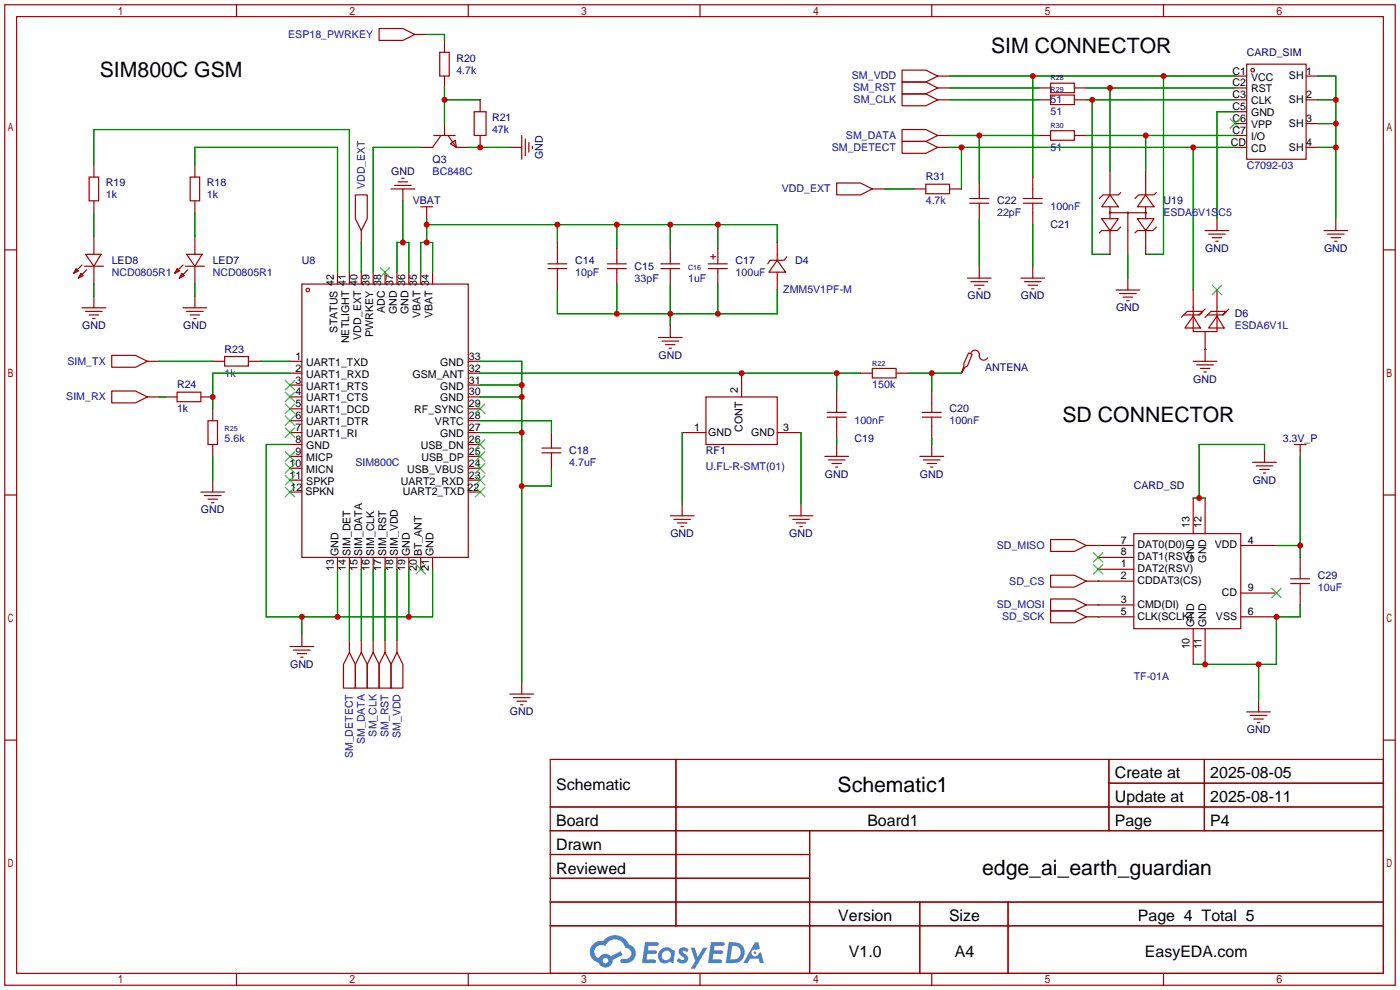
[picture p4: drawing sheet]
<svg xmlns="http://www.w3.org/2000/svg" width="299mm" height="212mm" viewBox="0 0 299 212" stroke-linecap="round" stroke-linejoin="round" font-family="sans-serif">
<g fill="none" stroke="#a10000" stroke-width=".25">
<path d="M1 1h297.2v209.6h-297.2zM3.6 3.6h292.1v204.4h-292.1zM50.5 1v2.6M100.1 1v2.6M149.6 1v2.6M199.1 1v2.6M248.7 1v2.6M1 53.4h2.6M295.7 53.4h2.5M1 105.8h2.6M295.7 105.8h2.5M1 158.2h2.6"/>
<path d="M295.7 158.2h2.5M117.6 162.3h178.1v45.7h-178.1zM117.6 172.5h178.1M117.6 177.5h178.1M144.5 162.3v35.6M173 177.5v30.5M237 162.3v15.2M237 167.4h58.7M257.4 162.3v15.2M117.6 182.6h55.4M117.6 192.8h178.1M117.6 187.7h55.4"/>
<path d="M117.6 197.9h178.1M196.6 192.8v15.2M215.4 192.8v15.2M50.5 208v2.6M100.1 208v2.6M149.6 208v2.6M199.1 208v2.6M248.7 208v2.6"/>
</g>
<g fill="#5487ff">
<path d="M145.3 202.7a1.3 1.3 0 0 1 1.9 .3l-.4 .6a.54 .54 0 0 0-.9-.2l.1 .2a1.34 1.34 0 0 1 .9 1.8 1.47 1.47 0 0 1-2.3-.1l.5-.6 .8 .5a.31 .31 0 0 0 .4-.3 .31 .31 0 0 0-.3-.4 1.12 1.12 0 0 1-.7-1.8z"/>
<path d="M147.6 202.5h.9l.6 2 1.2-2h.9l-2.7 4.6h-.9l1-1.7z"/>
<path d="M137.8 201.4h1.7a1.31 1.31 0 0 1 1.2 .2 .4 .4 0 0 1-.3 .5l-1.8 .1-.1 .9h1.6a.4 .4 0 0 1 .4 .4 .4 .4 0 0 1-.5 .4h-1.6l-.2 1.2h1.4a.46 .46 0 0 1 .5 0 .46 .46 0 0 1 .1 .5l-.4 .2h-2.6z"/>
<path d="M151.9 201.4h1.7a1.32 1.32 0 0 1 1.2 .2 .39 .39 0 0 1-.3 .5l-1.8 .1-.1 .9h1.6a.4 .4 0 0 1 .4 .4 .4 .4 0 0 1-.4 .4h-1.7l-.2 1.2h1.4a.46 .46 0 0 1 .5 0 .46 .46 0 0 1 .1 .5l-.4 .2h-2.6z"/>
<path d="M161.3 201.4h.8l.3 1.3-.6 .4a.75 .75 0 0 0-1.1 .3 .75 .75 0 0 0 .5 1 .75 .75 0 0 0 .9-.7l.5-.2 .6 2.3h-.8l-.3-.9h-1.8l-.5 .9h-1z"/>
<path d="M155.7 201.4l-.6 4.4h1.5a2.27 2.27 0 0 0 2.6-2.2 2.27 2.27 0 0 0-2.7-2.2zM156.5 202.1a1.5 1.5 0 0 1 1.8 1.6 1.5 1.5 0 0 1-1.9 1.4h-.3z"/>
<path d="M141.2 203a1.6 1.6 0 0 0-.3 2.3 1.6 1.6 0 0 0 2.3 .2l.7 .3 .3-2.4-.1-.3-.5-.1a1.58 1.58 0 0 0-2.4 0zM141.8 203.5a.98 .98 0 0 1 1.6 .4 .98 .98 0 0 1-1.1 1.3 .94 .94 0 0 1-.9-.7 .94 .94 0 0 1 .4-1z"/>
<path d="M126.8 201.8a2.37 2.37 0 0 0 1.1 4 1.54 1.54 0 0 0 1.8 1 1.54 1.54 0 0 0 1.2-1.6l2.2-1.1-.5-.8-2 1a1.57 1.57 0 0 0-2.7 .5 1.5 1.5 0 0 1-.7-2.1 1.5 1.5 0 0 1 2.2-.5 2.23 2.23 0 0 1 2.3-1.4 2.23 2.23 0 0 1 2 1.8 1.16 1.16 0 0 1 1.2 1.1 1.16 1.16 0 0 1-1.1 1.2h-.7a.47 .47 0 0 0-.5 .4 .47 .47 0 0 0 .4 .5 2.17 2.17 0 0 0 2.5-.9 2.17 2.17 0 0 0-.3-2.7l-.8-.4a3.2 3.2 0 0 0-5.5-.7l-1.1 .1zM128.8 205.3a.6 .6 0 0 1 1.2 0 .6 .6 0 0 1-1.2 0z"/>
<circle cx="161.4" cy="203.6" r=".28"/>
</g>
<g fill="none" stroke="#a10000" stroke-width=".25">
<path d="M81 6.1h5.1l2.5 1.3-2.5 1.2h-5.1zM88.6 7.4h2.6M94 11.2h2v5.1h-2zM95 8.6v2.6M95 16.3v2.5M192.8 17.5h5.1l2.5 1.3-2.5 1.3h-5.1zM192.8 15h5.1l2.5 1.3-2.5 1.2h-5.1zM200.4 16.3h2.5M200.4 18.8h2.5M222 18.8h2.5M224.5 17.8h5.1v2h-5.1zM229.6 18.8h2.6"/>
<path d="M263.9 16.3h2.5M263.9 18.8h2.5M266.4 13.7h12.7v20.3h-12.7zM279.1 16.3h2.6M19 37.8h2.1v5.1h-2.1zM20.1 35.3v2.5M40.6 37.8h2.1v5.1h-2.1zM41.7 35.3v2.5M84.3 39.6h3.6M85.1 38.9h2M85.9 38.1h.5M92.7 29h4.6"/>
<path d="M94.2 29l-1.7 2.5h-2.6M95 26.4v2.6M95.8 29l1.7 2.5M96.3 30.7l1-.7 .2 1.5zM97.5 31.5h2.6M101.3 23.9h2.6v5.1h-2.6zM102.6 21.3v2.6M102.6 29v2.5M109 31.5h2.5M111.5 29v5M112.3 29.7v3.6M113 30.5v2"/>
<path d="M113.8 31.2v.6M178.8 39.1h5.1l2.5 1.3-2.5 1.3h-5.1zM192.8 20.1h5.1l2.5 1.2-2.5 1.3h-5.1zM192.8 27.7h5.1l2.5 1.3-2.5 1.2h-5.1zM192.8 30.2h5.1l2.5 1.3-2.5 1.3h-5.1zM197.9 39.4h5v2h-5zM200.4 21.3h2.5M200.4 29h2.5M200.4 31.5h2.5M209.3 39.1v3.3M220.7 37.8v4.6M222 21.3h2.5"/>
<path d="M222 29h2.5M224.5 20.3h5.1v2.1h-5.1zM224.5 27.9h5.1v2.1h-5.1zM229.6 21.3h2.6M229.6 29h2.6M237.2 36.6v5.1M244.9 36.6v5.1M263.9 21.3h2.5M263.9 26.4h2.5M263.9 23.9h2.5M263.9 29h2.5M263.9 31.5h2.5"/>
<path d="M279.1 21.3h2.6M279.1 26.4h2.6M279.1 31.5h2.6M16.3 57.4l.5 .5-1.1 .5zM17.3 58.4l.5 .5-1 .5zM17.5 56.6l-1.8 1.8M18 56.9h4.1M18.3 54.4h3.3l-1.5 2.5zM18.5 57.7l-1.7 1.7M20.1 42.9v2.6M20.1 50.5v3.9M20.1 56.9v3.8"/>
<path d="M37.8 57.4l.6 .5-1.1 .5zM38.9 58.4l.5 .5-1 .5zM39.1 56.6l-1.8 1.8M39.6 56.9h4.1M39.9 54.4h3.3l-1.5 2.5zM40.1 57.7l-1.7 1.7M41.7 42.9v2.6M41.7 50.5v3.9M41.7 56.9v3.8M72.1 58.2v2.5M74.7 58.2v2.5M75.9 41.7h2.6v5l-1.3 2.6-1.3-2.6z"/>
<path d="M77.2 49.3v2.5M77.2 58.2v2.5M79.8 58.2v2.5M82.3 58.2v2.5M83.6 40.4h5M84.8 58.2v2.5M86.1 40.4v2.5M87.4 58.2v2.5M89.9 58.2v2.5M89.9 44.2h2.6M91.2 44.2v2.5M92.5 58.2v2.5"/>
<path d="M117.1 56.4h4.1M117.1 57.4h4.1M119.1 51.8v4.6M119.1 57.4v4.6M129.8 56.4h4.1M129.8 57.4h4.1M131.8 53.1v3.3M131.8 57.4v3.3M141.2 56.4h4.1M141.2 57.4h4.1M143.3 53.1v3.3M143.3 57.4v3.3"/>
<path d="M151.4 56.4h4M151.4 57.4h4M151.9 54.9h1M152.4 54.4v1M153.4 53.1v3.3M153.4 57.4v3.3M166.1 55.6l1.8 2.6h-3.6zM166.1 51.8v3.8M166.1 58.2v3.8M168.1 54.9l-.5 .7h-3l-.5 .8M186.4 40.4h2.6M195.3 40.4h2.6"/>
<path d="M202.9 40.4h2.6M206.8 59.4h5M207.3 43.4h4M207.3 42.4h4M209.3 43.4v3.3M209.3 56.9v2.5M218.2 59.4h5.1M218.7 43.4h4.1M218.7 42.4h4.1M220.7 43.4v4.6M220.7 56.9v2.5M235.5 46.7h3.5l-1.8 2.6z"/>
<path d="M237.2 41.7l1.8 2.5h-3.5zM237.2 44.2v2.5M237.2 49.3v5.1M237.2 45.5h7.7M239.5 41.1l-.5 .6h-3.3l-.8 .7M239.5 48.5l-.7 .8h-3.3l-.6 .5M241 45.5v8.9M241 59.4v2.6M243.1 46.7h3.5l-1.7 2.6zM244.9 41.7l1.7 2.5h-3.5zM244.9 44.2v2.5M244.9 49.3v5.1"/>
<path d="M247.1 41.1l-.5 .6h-3.3l-.7 .7M247.1 48.5l-.7 .8h-3.3l-.5 .5M257.6 49.3h5M258.3 50h3.6M259.1 50.8h2M259.8 51.6h.5M260.1 46.7v2.6M283 49.3h5M283.7 50h3.6M284.5 50.8h2M285.2 51.6h.6M285.5 46.7v2.6"/>
<path d="M17.5 65.8h5.1M18.3 66.5h3.5M19 67.3h2.1M19.8 68.1h.5M20.1 63.2v2.6M23.9 75.9h5.1l2.5 1.3-2.5 1.3h-5.1zM31.5 77.2h2.5M39.1 65.8h5.1M39.9 66.5h3.5M40.6 67.3h2.1M41.4 68.1h.5M41.7 63.2v2.6"/>
<path d="M45.5 77.2h2.5M48 76.2h5.1v2h-5.1zM53.1 77.2h2.5M62 77.2h2.5M62 79.8h2.5M64.5 60.7h35.6v58.4h-35.6zM100.1 77.2h2.5M100.1 79.8h2.5M140.7 72.1h5.1M141.5 72.9h3.5M142.2 73.7h2.1M143 74.4h.5"/>
<path d="M143.3 69.6v2.5M158.5 79.8v5M183.9 79.8h2.5M186.4 78.7h5.1v2.1h-5.1zM191.5 79.8h2.6M205.5 79.5v.3M207 75.4l.8 .3-1 2.5-.6 .3-.7 1.3 .5-1.6v-.5zM207.5 75.4a.93 .93 0 0 1 1.1-.5 .93 .93 0 0 1 .7 1 .94 .94 0 0 0 .7 1 .94 .94 0 0 0 1.1-.4M207.5 60.2h3.6M208.3 61h2M209 61.7h.5M218.9 60.2h3.6"/>
<path d="M219.7 61h2M220.5 61.7h.5M238.5 62h5.1M239.3 62.7h3.5M240 63.5h2.1M240.8 64.3h.5M255 67.6l1.5 2.5h-3.3zM255 77.2h5.1M255 62v3.8M255.8 78h3.5M256.3 67.3l.7-.8-.7 .8h-3.3l-.5 .5M256.5 78.7h2.1"/>
<path d="M257.3 79.5h.5M257.6 66l-.6 .5h-3.3l-.7 .8M257.6 70.9v6.3M260.1 67.6l1.5 2.5h-3.3zM260.1 62v8.9h-5.1v-5.4M261.4 67.3l.7-.8-.7 .8h-3.3l-.5 .5M262.6 66l-.5 .5h-3.3l-.7 .8M23.9 83.6h5.1l2.5 1.2-2.5 1.3h-5.1zM31.5 84.8h2.5M35.3 84.8h2.5M37.8 83.8h5.1v2.1h-5.1zM42.9 84.8h2.6"/>
<path d="M44.4 89.9h2.1v5.1h-2.1zM45.5 87.4v2.5M45.5 95v2.5M62 82.3h2.5M62 84.8h2.5M62 87.4h2.5M62 89.9h2.5M62 92.5h2.5M62 95h2.5M62 97.5h2.5M100.1 82.3h2.5M100.1 84.8h2.5"/>
<path d="M100.1 87.4h2.5M100.1 89.9h2.5M100.1 92.5h2.5M100.1 95h2.5M100.1 97.5h2.5M115.8 96.8h4.1M115.8 95.8h4.1M117.9 92.5v3.3M117.9 96.8v3.3M145.8 92.5h5.1M150.9 84.8h15.2v10.2h-15.2zM166.1 92.5h5.1"/>
<path d="M176.3 97.5h5.1M176.8 89.2h4M176.8 88.1h4M177 98.3h3.6M177.8 99.1h2M178.6 99.8h.5M178.8 83.6v4.5M178.8 89.2v4.5M178.8 95v2.5M196.6 97.5h5.1M197.1 89.2h4.1M197.1 88.1h4.1"/>
<path d="M197.4 98.3h3.5M198.1 99.1h2.1M198.9 99.8h.5M199.1 83.6v4.5M199.1 89.2v4.5M199.1 95v2.5M267.7 98.8h5.1M268.5 99.6h3.5M270.3 96.3v2.5M276.6 95h2.5M277.9 95v2.5M42.9 105.2h5.1"/>
<path d="M43.7 105.9h3.5M44.4 106.7h2.1M45.2 107.4h.5M45.5 102.6v2.6M62 100.1h2.5M62 102.6h2.5M62 105.2h2.5M72.1 119.1v2.6M74.7 119.1v2.6M77.2 119.1v2.6M79.8 119.1v2.6M82.3 119.1v2.6"/>
<path d="M84.8 119.1v2.6M87.4 119.1v2.6M89.9 119.1v2.6M92.5 119.1v2.6M100.1 100.1h2.5M100.1 102.6h2.5M100.1 105.2h2.5M143.3 110.2h5M144 111h3.6M144.8 111.8h2M145.5 112.5h.5M145.8 107.7v2.5"/>
<path d="M168.7 110.2h5M169.4 111h3.6M170.2 111.8h2M170.9 112.5h.5M171.2 107.7v2.5M224.5 115.3h5.1l2.6 1.3-2.6 1.3h-5.1zM232.2 116.6h10.1M234.7 119.1h7.6M242.3 114h22.9v20.4h-22.9zM255 106.4v7.6M257.6 106.4v7.6M265.2 116.6h7.6"/>
<path d="M269.2 100.3h2.1M270 101.1h.5M277.9 119.1v4.6M62 138.2h5.1M62.7 138.9h3.6M63.5 139.7h2M64.5 135.6v2.6M74.7 139.4l1.2 2.6v5.1h-2.5v-5.1zM74.7 136.9v2.5M77.2 139.4l1.3 2.6v5.1h-2.6v-5.1zM77.2 136.9v2.5M79.8 139.4l1.2 2.6v5.1h-2.5v-5.1z"/>
<path d="M79.8 136.9v2.5M82.3 139.4l1.3 2.6v5.1h-2.6v-5.1zM82.3 136.9v2.5M84.8 139.4l1.3 2.6v5.1h-2.5v-5.1zM84.8 136.9v2.5M224.5 122.9h5.1l2.6 1.3-2.6 1.3h-5.1zM224.5 130.6h5.1l2.6 1.2-2.6 1.3h-5.1zM224.5 128h5.1l2.6 1.3-2.6 1.3h-5.1zM232.2 124.2h10.1M232.2 129.3h10.1M232.2 131.8h10.1M234.7 121.7h7.6"/>
<path d="M255 134.4v7.6M257.6 134.4v7.6M265.2 131.8h7.6M265.2 126.7h7.6M275.8 123.7h4.1M275.8 124.7h4.1M277.9 124.7v4.6M64.3 140.5h.5M109 148.3h5M109.7 149.1h3.6M110.5 149.9h2M111.3 150.6h.5"/>
<path d="M111.5 145.8v2.5M266.4 152.1h5.1M267.2 152.9h3.6M268 153.7h2M268.7 154.4h.5M269 149.6v2.5"/>
<circle cx="267.7" cy="15" r=".38"/>
<circle cx="237.2" cy="45.5" r=".13"/>
<circle cx="241" cy="45.5" r=".13"/>
<circle cx="244.9" cy="45.5" r=".13"/>
<circle cx="65.8" cy="62" r=".38"/>
</g>
<g fill="none" stroke="#3c3" stroke-width=".25">
<path d="M262.9 25.4l2 2M264.9 25.4l-2 2M81.3 57.2l2 2M83.3 57.2l-2 2M259.1 61l2 2M261.1 61l-2 2M61 81.3l2 2M61 83.8l2 2.1M61 86.4l2 2M61 88.9l2 2M61 91.4l2 2.1M61 96.5l2 2.1"/>
<path d="M61 99.1l2 2M63 81.3l-2 2M63 83.8l-2 2.1M63 86.4l-2 2M63 88.9l-2 2M63 91.4l-2 2.1M63 96.5l-2 2.1M63 99.1l-2 2M101.6 99.1l2 2M101.6 96.5l2 2.1M101.6 94l2 2M101.6 86.4l2 2"/>
<path d="M103.6 99.1l-2 2M103.6 96.5l-2 2.1M103.6 94l-2 2M103.6 86.4l-2 2M61 101.6l2 2M61 104.1l2 2.1M63 101.6l-2 2M63 104.1l-2 2.1M101.6 101.6l2 2M101.6 104.1l2 2.1M103.6 101.6l-2 2M103.6 104.1l-2 2.1"/>
<path d="M233.7 118.1l2 2M235.7 118.1l-2 2M88.9 120.6l2 2.1M90.9 120.6l-2 2.1M233.7 120.6l2 2.1M235.7 120.6l-2 2.1M271.8 125.7l2 2.1M273.8 125.7l-2 2.1"/>
</g>
<g fill="none" stroke="#008700" stroke-width=".25">
<path d="M91.2 7.4h3.8v1.2M95 18.8v7.6M202.9 16.3h61M202.9 18.8h19.1M220.7 16.3v21.5M232.2 18.8h31.7M237.2 18.8v17.8M248.7 16.3v38.1h-3.8M281.7 16.3h3.8v30.4M20.1 35.3v-7.6h54.6v30.5M41.7 35.3v-3.8h30.4v26.7M89.9 31.5h-10.1v26.7"/>
<path d="M95 21.3h7.6M100.1 31.5h8.9M202.9 31.5h61M202.9 21.3h19.1M202.9 29h19.1M205.5 31.5v8.9M209.3 29v10.1M232.2 21.3h31.7M232.2 29h31.7M233.4 21.3v33.1h3.8M244.9 29v7.6M255 31.5v30.5"/>
<path d="M263.9 23.9h-3.8v22.8M281.7 31.5h3.8M281.7 21.3h3.8M281.7 26.4h3.8M20.1 45.5v5M41.7 45.5v5M77.2 51.8v6.4M84.8 58.2v-6.4h2.6v6.4M86.1 42.9v8.9M89.9 58.2v-6.4h2.6v6.4M91.2 46.7v5.1M91.2 48h74.9v3.8"/>
<path d="M119.1 48v3.8M131.8 48v5.1M143.3 48v5.1M153.4 48v5.1M189 40.4h6.3M209.3 46.7v10.2M220.7 48v8.9M241 54.4v5M20.1 60.7v2.5M34 77.2h11.5M41.7 60.7v2.5M55.6 77.2h6.4"/>
<path d="M62 79.8h-16.5v7.6M102.6 77.2h8.9v68.6M102.6 79.8h81.3M119.1 62v5.1h47v-5.1M131.8 60.7v6.4M143.3 60.7v8.9M153.4 60.7v6.4M178.8 79.8v3.8M194.1 79.8h11.4M199.1 79.8v3.8M257.6 74.7h.1M34 84.8h1.3"/>
<path d="M45.5 97.5v5.1M62 95h-5.1v36.8h35.6v-10.1M102.6 92.5h8.9M102.6 84.8h8.9M102.6 82.3h8.9M102.6 89.9h15.3v2.6M145.8 92.5v15.2M171.2 92.5v15.2M178.8 93.7v1.3M199.1 93.7v1.3M270.3 96.3v-1.3h-14v11.4M277.9 97.5v21.6"/>
<path d="M117.9 100.1v3.8h-6.4M234.7 116.6h.1M255 106.4h2.6M272.8 116.6h5.1M64.5 131.8v3.8M72.1 121.7v10.1M74.7 121.7v15.2M77.2 121.7v15.2M79.8 121.7v15.2M82.3 121.7v15.2M84.8 121.7v15.2M87.4 121.7v10.1"/>
<path d="M234.7 124.2h.1M234.7 131.8h.1M234.7 129.3h.1M277.9 129.3v2.5h-5.1v10.2h-17.8M269 142v7.6"/>
</g>
<g fill="#c00">
<circle cx="111.5" cy="92.5" r=".63"/>
<circle cx="111.5" cy="84.8" r=".63"/>
<circle cx="111.5" cy="82.3" r=".63"/>
<circle cx="111.5" cy="103.9" r=".63"/>
<circle cx="86.1" cy="51.8" r=".63"/>
<circle cx="64.5" cy="131.8" r=".63"/>
<circle cx="72.1" cy="131.8" r=".63"/>
<circle cx="87.4" cy="131.8" r=".63"/>
<circle cx="91.2" cy="51.8" r=".63"/>
<circle cx="91.2" cy="48" r=".63"/>
<circle cx="119.1" cy="48" r=".63"/>
<circle cx="131.8" cy="48" r=".63"/>
<circle cx="143.3" cy="48" r=".63"/>
<circle cx="153.4" cy="48" r=".63"/>
<circle cx="153.4" cy="67.1" r=".63"/>
<circle cx="143.3" cy="67.1" r=".63"/>
<circle cx="131.8" cy="67.1" r=".63"/>
<circle cx="102.6" cy="31.5" r=".63"/>
<circle cx="95" cy="21.3" r=".63"/>
<circle cx="158.5" cy="79.8" r=".63"/>
<circle cx="178.8" cy="79.8" r=".63"/>
<circle cx="199.1" cy="79.8" r=".63"/>
<circle cx="45.5" cy="84.8" r=".63"/>
<circle cx="285.5" cy="31.5" r=".63"/>
<circle cx="285.5" cy="26.4" r=".63"/>
<circle cx="285.5" cy="21.3" r=".63"/>
<circle cx="248.7" cy="16.3" r=".63"/>
<circle cx="220.7" cy="16.3" r=".63"/>
<circle cx="255" cy="31.5" r=".63"/>
<circle cx="205.5" cy="31.5" r=".63"/>
<circle cx="209.3" cy="29" r=".63"/>
<circle cx="237.2" cy="18.8" r=".63"/>
<circle cx="233.4" cy="21.3" r=".63"/>
<circle cx="244.9" cy="29" r=".63"/>
<circle cx="257.6" cy="142" r=".63"/>
<circle cx="269" cy="142" r=".63"/>
<circle cx="272.8" cy="131.8" r=".63"/>
<circle cx="256.3" cy="106.4" r=".63"/>
<circle cx="277.9" cy="116.6" r=".63"/>
</g>
<g font-size="4.5">
<text x="211.8" y="11.4">SIM CONNECTOR</text>
<text x="21.3" y="16.4">SIM800C GSM</text>
<text x="227.1" y="90.1">SD CONNECTOR</text>
<text x="179" y="169.2">Schematic1</text>
<text x="209.9" y="187">edge_ai_earth_guardian</text>
</g>
<g font-size="3.4">
<text x="238.3" y="166.4">Create at</text>
<text x="258.7" y="166.4">2025-08-05</text>
<text x="118.9" y="168.9">Schematic</text>
<text x="238.3" y="171.4">Update at</text>
<text x="258.7" y="171.4">2025-08-11</text>
<text x="118.9" y="176.5">Board</text>
<text x="185.4" y="176.5">Board1</text>
<text x="238.3" y="176.5">Page</text>
<text x="258.7" y="176.5">P4</text>
<text x="118.9" y="181.6">Drawn</text>
<text x="118.9" y="186.7">Reviewed</text>
<text x="179.2" y="196.8">Version</text>
<text x="202.8" y="196.8">Size</text>
<text x="243.2" y="196.8">Page 4 Total 5</text>
<text x="181.4" y="204.5">V1.0</text>
<text x="204.1" y="204.5">A4</text>
<text x="244.7" y="204.5">EasyEDA.com</text>
</g>
<g font-size="2.3" fill="#00f">
<text x="61.6" y="8.1">ESP18_PWRKEY</text>
<text x="97.5" y="15.7">4.7k</text>
<text x="182.1" y="17">SM_VDD</text>
<text x="182.3" y="19.5">SM_RST</text>
<text x="182.4" y="22.1">SM_CLK</text>
<text x="224.5" y="22.1">51</text>
<text x="105.2" y="28.4">47k</text>
<text x="180.8" y="29.7">SM_DATA</text>
<text x="224.5" y="24.6">51</text>
<text x="177.8" y="32.2">SM_DETECT</text>
<text x="224.5" y="32.2">51</text>
<text x="77.9" y="40.4" transform="rotate(-90 77.9 40.4)">VDD_EXT</text>
<text x="92.5" y="37.3">BC848C</text>
<text x="167.1" y="41.1">VDD_EXT</text>
<text x="266.4" y="36">C7092-03</text>
<text x="22.6" y="42.4">1k</text>
<text x="44.2" y="42.4">1k</text>
<text x="197.9" y="43.7">4.7k</text>
<text x="213.1" y="46.2">22pF</text>
<text x="224.5" y="44.9">100nF</text>
<text x="248.7" y="46.2">ESDA6V1SC5</text>
<text x="23.9" y="58.9">NCD0805R1</text>
<text x="45.5" y="58.9">NCD0805R1</text>
<text x="122.9" y="58.9">10pF</text>
<text x="157.2" y="58.9">100uF</text>
<text x="135.6" y="60.2">33pF</text>
<text x="147.1" y="60.2">1uF</text>
<text x="167.4" y="62.7">ZMM5V1PF-M</text>
<text x="263.9" y="70.3">ESDA6V1L</text>
<text x="14.4" y="77.9">SIM_TX</text>
<text x="48" y="80.5">1k</text>
<text x="186.4" y="83">150k</text>
<text x="14.2" y="85.6">SIM_RX</text>
<text x="37.8" y="88.1">1k</text>
<text x="48" y="94.5">5.6k</text>
<text x="182.6" y="90.6">100nF</text>
<text x="202.9" y="90.6">100nF</text>
<text x="75.9" y="99.5">SIM800C</text>
<text x="121.7" y="99.5">4.7uF</text>
<text x="150.9" y="100.5">U.FL-R-SMT(01)</text>
<text x="213.1" y="117.3">SD_MISO</text>
<text x="215.7" y="124.9">SD_CS</text>
<text x="213.1" y="130">SD_MOSI</text>
<text x="281.7" y="126.2">10uF</text>
<text x="214.2" y="132.6">SD_SCK</text>
<text x="242.3" y="145.3">TF-01A</text>
<text x="77.9" y="159" transform="rotate(-90 77.9 159)">SM_DATA</text>
<text x="80.5" y="157.4" transform="rotate(-90 80.5 157.4)">SM_CLK</text>
<text x="83" y="157.5" transform="rotate(-90 83 157.5)">SM_RST</text>
<text x="85.6" y="157.8" transform="rotate(-90 85.6 157.8)">SM_VDD</text>
<text x="75.4" y="162.1" transform="rotate(-90 75.4 162.1)">SM_DETECT</text>
</g>
<g font-size="2.3" fill="#000080">
<text x="266.4" y="11.9">CARD_SIM</text>
<text x="97.5" y="13.2">R20</text>
<text x="105.2" y="25.9">R21</text>
<text x="92.5" y="34.8">Q3</text>
<text x="116" y="34" transform="rotate(-90 116 34)">GND</text>
<text x="22.6" y="39.8">R19</text>
<text x="44.2" y="39.8">R18</text>
<text x="83.6" y="37.3">GND</text>
<text x="197.9" y="38.6">R31</text>
<text x="88.2" y="43.7">VBAT</text>
<text x="213.1" y="43.7">C22</text>
<text x="248.7" y="43.7">U19</text>
<text x="224.5" y="48.7">C21</text>
<text x="257.6" y="53.8">GND</text>
<text x="283" y="53.8">GND</text>
<text x="23.9" y="56.4">LED8</text>
<text x="45.5" y="56.4">LED7</text>
<text x="64.5" y="56.4">U8</text>
<text x="122.9" y="56.4">C14</text>
<text x="135.6" y="57.6">C15</text>
<text x="157.2" y="56.4">C17</text>
<text x="169.9" y="56.4">D4</text>
<text x="206.8" y="64">GND</text>
<text x="218.2" y="64">GND</text>
<text x="17.5" y="70.3">GND</text>
<text x="39.1" y="70.3">GND</text>
<text x="238.5" y="66.5">GND</text>
<text x="263.9" y="67.8">D6</text>
<text x="48" y="75.4">R23</text>
<text x="140.7" y="76.7">GND</text>
<text x="37.8" y="83">R24</text>
<text x="210.6" y="79.2">ANTENA</text>
<text x="255" y="81.8">GND</text>
<text x="202.9" y="88.1">C20</text>
<text x="182.6" y="94.5">C19</text>
<text x="274.2" y="94.5">3.3V_P</text>
<text x="121.7" y="97">C18</text>
<text x="150.9" y="97">RF1</text>
<text x="176.3" y="102.1">GND</text>
<text x="196.6" y="102.1">GND</text>
<text x="242.3" y="104.6">CARD_SD</text>
<text x="267.7" y="103.3">GND</text>
<text x="42.9" y="109.7">GND</text>
<text x="143.3" y="114.8">GND</text>
<text x="168.7" y="114.8">GND</text>
<text x="281.7" y="123.7">C29</text>
<text x="62" y="142.7">GND</text>
<text x="109" y="152.9">GND</text>
<text x="266.5" y="156.7">GND</text>
</g>
<g font-size="2.3">
<text x="263.4" y="15.9">C1</text>
<text x="267.4" y="17.2">VCC</text>
<text x="275.5" y="17">SH</text>
<text x="279.1" y="15.9">1</text>
<text x="263.4" y="23.6">C5</text>
<text x="263.4" y="21">C3</text>
<text x="263.4" y="18.5">C2</text>
<text x="267.4" y="22.3">CLK</text>
<text x="267.4" y="19.8">RST</text>
<text x="275.5" y="22">SH</text>
<text x="279.1" y="21">2</text>
<text x="263.4" y="26.1">C6</text>
<text x="263.4" y="28.6">C7</text>
<text x="267.4" y="27.4">VPP</text>
<text x="267.4" y="24.8">GND</text>
<text x="267.4" y="29.9">I/O</text>
<text x="275.5" y="27.1">SH</text>
<text x="279.1" y="26.1">3</text>
<text x="263" y="31.2">CD</text>
<text x="267.4" y="32.5">CD</text>
<text x="275.5" y="32.2">SH</text>
<text x="279.1" y="31.2">4</text>
<text x="71.3" y="61.1" transform="rotate(-90 71.3 61.1)">42</text>
<text x="73.9" y="61.1" transform="rotate(-90 73.9 61.1)">41</text>
<text x="76.4" y="61.1" transform="rotate(-90 76.4 61.1)">40</text>
<text x="79" y="61.1" transform="rotate(-90 79 61.1)">39</text>
<text x="81.5" y="61.1" transform="rotate(-90 81.5 61.1)">38</text>
<text x="84" y="61.1" transform="rotate(-90 84 61.1)">37</text>
<text x="86.6" y="61.1" transform="rotate(-90 86.6 61.1)">36</text>
<text x="89.1" y="61.1" transform="rotate(-90 89.1 61.1)">35</text>
<text x="91.7" y="61.1" transform="rotate(-90 91.7 61.1)">34</text>
<text x="72.1" y="71.1" transform="rotate(-90 72.1 71.1)">STATUS</text>
<text x="79.7" y="72" transform="rotate(-90 79.7 72)">PWRKEY</text>
<text x="82.3" y="66.9" transform="rotate(-90 82.3 66.9)">ADC</text>
<text x="84.8" y="67.2" transform="rotate(-90 84.8 67.2)">GND</text>
<text x="87.3" y="67.2" transform="rotate(-90 87.3 67.2)">GND</text>
<text x="89.9" y="68.1" transform="rotate(-90 89.9 68.1)">VBAT</text>
<text x="92.4" y="68.1" transform="rotate(-90 92.4 68.1)">VBAT</text>
<text x="63.1" y="76.9">1</text>
<text x="74.6" y="73.3" transform="rotate(-90 74.6 73.3)">NETLIGHT</text>
<text x="77.2" y="72.6" transform="rotate(-90 77.2 72.6)">VDD_EXT</text>
<text x="100.2" y="76.9">33</text>
<text x="63.1" y="79.4">2</text>
<text x="63.1" y="82">3</text>
<text x="65.5" y="78.2">UART1_TXD</text>
<text x="65.5" y="80.7">UART1_RXD</text>
<text x="65.5" y="83.3">UART1_RTS</text>
<text x="88.2" y="80.7">GSM_ANT</text>
<text x="94.1" y="83.3">GND</text>
<text x="94.1" y="78.2">GND</text>
<text x="100.2" y="82">31</text>
<text x="100.2" y="79.4">32</text>
<text x="63.1" y="84.5">4</text>
<text x="63.1" y="87.1">5</text>
<text x="63.1" y="89.6">6</text>
<text x="65.5" y="85.8">UART1_CTS</text>
<text x="65.5" y="88.3">UART1_DCD</text>
<text x="88.6" y="88.3">RF_SYNC</text>
<text x="94.1" y="85.8">GND</text>
<text x="100.2" y="89.6">28</text>
<text x="100.2" y="87.1">29</text>
<text x="100.2" y="84.5">30</text>
<text x="157.7" y="84.1" transform="rotate(-90 157.7 84.1)">2</text>
<text x="63.1" y="92.1">7</text>
<text x="63.1" y="94.7">8</text>
<text x="65.5" y="90.9">UART1_DTR</text>
<text x="65.5" y="93.4">UART1_RI</text>
<text x="65.5" y="96">GND</text>
<text x="89.9" y="96">USB_DN</text>
<text x="93" y="90.9">VRTC</text>
<text x="94.1" y="93.4">GND</text>
<text x="100.2" y="94.7">26</text>
<text x="100.2" y="92.1">27</text>
<text x="148.3" y="92.1">1</text>
<text x="151.4" y="93.2">GND</text>
<text x="158.7" y="92.3" transform="rotate(-90 158.7 92.3)">CONT</text>
<text x="160.6" y="93.2">GND</text>
<text x="167.4" y="92.1">3</text>
<text x="61.9" y="99.8">10</text>
<text x="63.1" y="97.2">9</text>
<text x="65.5" y="98.5">MICP</text>
<text x="65.5" y="101">MICN</text>
<text x="87" y="101">USB_VBUS</text>
<text x="90.1" y="98.5">USB_DP</text>
<text x="100.2" y="99.8">24</text>
<text x="100.2" y="97.2">25</text>
<text x="61.9" y="102.3">11</text>
<text x="62.1" y="104.8">12</text>
<text x="65.3" y="105.9">SPKN</text>
<text x="65.5" y="103.6">SPKP</text>
<text x="85.7" y="103.6">UART2_RXD</text>
<text x="86.1" y="105.9">UART2_TXD</text>
<text x="99.9" y="104.8">22</text>
<text x="100.2" y="102.3">23</text>
<text x="254.2" y="112.9" transform="rotate(-90 254.2 112.9)">13</text>
<text x="256.8" y="112.9" transform="rotate(-90 256.8 112.9)">12</text>
<text x="72.4" y="118.9" transform="rotate(-90 72.4 118.9)">GND</text>
<text x="74.9" y="118.9" transform="rotate(-90 74.9 118.9)">SIM_DET</text>
<text x="77.4" y="118.9" transform="rotate(-90 77.4 118.9)">SIM_DATA</text>
<text x="80" y="118.9" transform="rotate(-90 80 118.9)">SIM_CLK</text>
<text x="82.5" y="118.9" transform="rotate(-90 82.5 118.9)">SIM_RST</text>
<text x="85.1" y="118.9" transform="rotate(-90 85.1 118.9)">SIM_VDD</text>
<text x="87.6" y="118.9" transform="rotate(-90 87.6 118.9)">GND</text>
<text x="90.1" y="118.9" transform="rotate(-90 90.1 118.9)">BT_ANT</text>
<text x="92.7" y="118.9" transform="rotate(-90 92.7 118.9)">GND</text>
<text x="239.5" y="116.2">7</text>
<text x="239.5" y="118.7">8</text>
<text x="243.1" y="117.2">DAT0(D0)</text>
<text x="243.1" y="119.7">DAT1(RSV)</text>
<text x="259.6" y="117.2">VDD</text>
<text x="266.7" y="116.2">4</text>
<text x="71.3" y="122" transform="rotate(-90 71.3 122)">13</text>
<text x="73.9" y="122" transform="rotate(-90 73.9 122)">14</text>
<text x="76.4" y="122" transform="rotate(-90 76.4 122)">15</text>
<text x="79" y="122" transform="rotate(-90 79 122)">16</text>
<text x="81.5" y="122" transform="rotate(-90 81.5 122)">17</text>
<text x="84" y="122" transform="rotate(-90 84 122)">18</text>
<text x="86.6" y="122" transform="rotate(-90 86.6 122)">19</text>
<text x="89.1" y="122" transform="rotate(-90 89.1 122)">20</text>
<text x="91.7" y="122" transform="rotate(-90 91.7 122)">21</text>
<text x="239.5" y="121.2">1</text>
<text x="239.5" y="123.8">2</text>
<text x="243.1" y="122.3">DAT2(RSV)</text>
<text x="243.1" y="124.8">CDDAT3(CS)</text>
<text x="255.2" y="120.2" transform="rotate(-90 255.2 120.2)">GND</text>
<text x="257.8" y="120.2" transform="rotate(-90 257.8 120.2)">GND</text>
<text x="239.5" y="128.9">3</text>
<text x="239.5" y="131.4">5</text>
<text x="243.1" y="129.9">CMD(DI)</text>
<text x="261.1" y="127.3">CD</text>
<text x="266.7" y="131.4">6</text>
<text x="266.7" y="126.3">9</text>
<text x="243.1" y="132.4">CLK(SCLK)</text>
<text x="255.2" y="134" transform="rotate(-90 255.2 134)">GND</text>
<text x="257.8" y="134" transform="rotate(-90 257.8 134)">GND</text>
<text x="259.9" y="132.4">VSS</text>
<text x="254.2" y="138.8" transform="rotate(-90 254.2 138.8)">10</text>
<text x="256.8" y="138.8" transform="rotate(-90 256.8 138.8)">11</text>
</g>
<g font-size="1.5" fill="#000080">
<text x="224.5" y="17.2">R28</text>
<text x="224.5" y="19.7">R29</text>
<text x="224.5" y="27.3">R30</text>
<text x="147.1" y="57.8">C16</text>
<text x="186.4" y="78.1">R22</text>
<text x="48" y="92.1">R25</text>
</g>
</svg>
